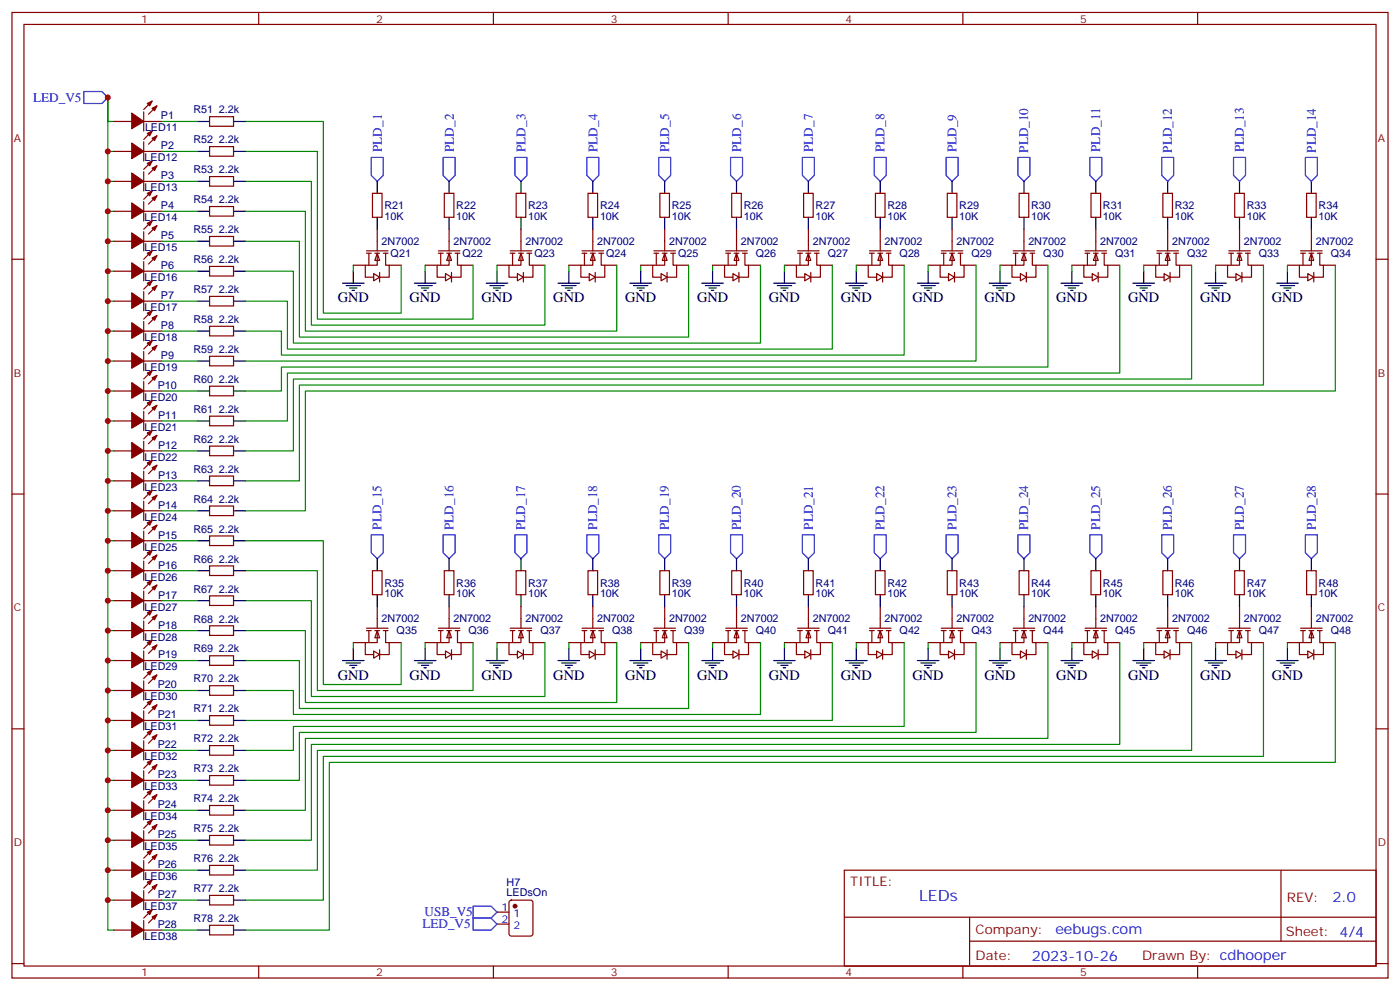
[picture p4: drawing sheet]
<svg xmlns="http://www.w3.org/2000/svg" width="412mm" height="292mm" viewBox="0 0 412 292" stroke-linecap="round" stroke-linejoin="round" font-family="sans-serif">
<g fill="none" stroke="#870000" stroke-width=".35">
<path d="M3.5 3.7h405.4v284.3h-405.4zM7.1 7.2h398.2v277.3h-398.2zM76.2 3.7v3.5M145.3 3.7v3.5M214.5 3.7v3.5M283.6 3.7v3.5M352.8 3.7v3.5M3.5 76.3h3.6M405.3 76.3h3.6M3.5 145.5h3.6M405.3 145.5h3.6M3.5 214.6h3.6"/>
<path d="M405.3 214.6h3.6M248.7 256.3h156.6v28.2h-156.6zM377.3 256.3v20.9M248.7 270.1h156.5M285.6 277.2h119.6M285.6 270.1v14.1M3.5 283.8h3.6M76.2 284.5v3.5M145.3 284.5v3.5M214.5 284.5v3.5M283.6 284.5v3.5M352.8 284.5v3.5"/>
<path d="M405.3 283.8h3.6"/>
</g>
<g fill="none" stroke="#00f" stroke-width=".35">
<path d="M24.7 27h5.3l1.7 1.7-1.7 1.8h-5.3zM109.4 46.4h3.5v5.2l-1.8 1.8-1.7-1.8zM130.5 46.4h3.6v5.2l-1.8 1.8-1.8-1.8zM151.7 46.4h3.5v5.2l-1.7 1.8-1.8-1.8zM172.9 46.4h3.5v5.2l-1.8 1.8-1.7-1.8zM194 46.4h3.6v5.2l-1.8 1.8-1.8-1.8zM215.2 46.4h3.5v5.2l-1.7 1.8-1.8-1.8zM236.4 46.4h3.5v5.2l-1.8 1.8-1.7-1.8zM257.5 46.4h3.6v5.2l-1.8 1.8-1.8-1.8zM278.7 46.4h3.5v5.2l-1.7 1.8-1.8-1.8zM299.9 46.4h3.5v5.2l-1.8 1.8-1.7-1.8zM321 46.4h3.6v5.2l-1.8 1.8-1.8-1.8z"/>
<path d="M109.4 157.5h3.5v5.3l-1.8 1.7-1.7-1.7zM130.5 157.5h3.6v5.3l-1.8 1.7-1.8-1.7zM151.7 157.5h3.5v5.3l-1.7 1.7-1.8-1.7zM172.9 157.5h3.5v5.3l-1.8 1.7-1.7-1.7zM194 157.5h3.6v5.3l-1.8 1.7-1.8-1.7zM215.2 157.5h3.5v5.3l-1.7 1.7-1.8-1.7zM236.4 157.5h3.5v5.3l-1.8 1.7-1.7-1.7zM257.5 157.5h3.6v5.3l-1.8 1.7-1.8-1.7zM278.7 157.5h3.5v5.3l-1.7 1.7-1.8-1.7zM299.9 157.5h3.5v5.3l-1.8 1.7-1.7-1.7zM321 157.5h3.6v5.3l-1.8 1.7-1.8-1.7zM342.2 157.5h3.5v5.3l-1.7 1.7-1.8-1.7z"/>
<path d="M363.4 157.5h3.5v5.3l-1.8 1.7-1.7-1.7zM384.5 157.5h3.6v5.3l-1.8 1.7-1.8-1.7z"/>
</g>
<path d="M104.1 189.2v1.8" fill="none" stroke="#008700" stroke-width=".35"/>
<path d="M100.9 194.5h6.3M102 195.2h4.2M103 195.9h2.1M103.7 196.6h.7M104.1 191v3.5" fill="none" stroke="#000" stroke-width=".35"/>
<g fill="#fff" stroke="#870000" stroke-width=".35">
<path d="M111.1 185.7l.7 2.1h-1.4z"/>
<path d="M110.1 191.7l1.7 1.1-1.7 1z"/>
</g>
<path d="M109.7 168.1h2.8v7h-2.8zM111.1 178.6v6.4M104.1 189.2h3.5M107.9 185h6.4M107.9 185.7h1.5M108.7 185.7v3.5M110.4 185.7h1.4M111.1 185.7v3.5h-3.5v3.6h2.5M111.8 191.3v2.9M112.9 185.7h1.4M113.6 185.7v3.5h1.1v3.6h-2.9M114.7 189.2h3.5" fill="none" stroke="#870000" stroke-width=".35"/>
<path d="M111.1 164.5v3.6M111.1 175.1v3.5M122.1 194.5h6.3M123.1 195.2h4.3M124.2 195.9h2.1M124.9 196.6h.7M125.2 191v3.5" fill="none" stroke="#000" stroke-width=".35"/>
<path d="M125.2 189.2v1.8" fill="none" stroke="#008700" stroke-width=".35"/>
<g fill="#fff" stroke="#870000" stroke-width=".35">
<path d="M132.3 185.7l.7 2.1h-1.4z"/>
<path d="M131.2 191.7l1.8 1.1-1.8 1z"/>
</g>
<path d="M130.9 168.1h2.8v7h-2.8zM132.3 178.6v6.4M125.2 189.2h3.6M129.1 185h6.4M129.1 185.7h1.4M129.8 185.7v3.5M131.6 185.7h1.4M132.3 185.7v3.5h-3.5v3.6h2.4M133 191.3v2.9M134.1 185.7h1.4M134.8 185.7v3.5h1v3.6h-2.8M135.8 189.2h3.5" fill="none" stroke="#870000" stroke-width=".35"/>
<path d="M132.3 164.5v3.6M132.3 175.1v3.5M143.2 194.5h6.4M144.3 195.2h4.2M145.3 195.9h2.2M146 196.6h.8M146.4 191v3.5" fill="none" stroke="#000" stroke-width=".35"/>
<path d="M146.4 189.2v1.8" fill="none" stroke="#008700" stroke-width=".35"/>
<g fill="#fff" stroke="#870000" stroke-width=".35">
<path d="M153.5 185.7l.7 2.1h-1.4z"/>
<path d="M152.4 191.7l1.8 1.1-1.8 1z"/>
</g>
<path d="M152 168.1h2.9v7h-2.9zM153.5 178.6v6.4M146.4 189.2h3.5M150.3 185h6.3M150.3 185.7h1.4M151 185.7v3.5M152.8 185.7h1.4M153.5 185.7v3.5h-3.6v3.6h2.5M154.2 191.3v2.9M155.2 185.7h1.4M155.9 185.7v3.5h1.1v3.6h-2.8M157 189.2h3.5" fill="none" stroke="#870000" stroke-width=".35"/>
<path d="M153.5 164.5v3.6M153.5 175.1v3.5M164.4 194.5h6.3M165.5 195.2h4.2M166.5 195.9h2.1M167.2 196.6h.7M167.6 191v3.5" fill="none" stroke="#000" stroke-width=".35"/>
<path d="M167.6 189.2v1.8" fill="none" stroke="#008700" stroke-width=".35"/>
<g fill="#fff" stroke="#870000" stroke-width=".35">
<path d="M174.6 185.7l.7 2.1h-1.4z"/>
<path d="M173.6 191.7l1.7 1.1-1.7 1z"/>
</g>
<path d="M173.2 168.1h2.8v7h-2.8zM174.6 178.6v6.4M167.6 189.2h3.5M171.4 185h6.4M171.4 185.7h1.5M172.2 185.7v3.5M173.9 185.7h1.4M174.6 185.7v3.5h-3.5v3.6h2.5M175.3 191.3v2.9M176.4 185.7h1.4M177.1 185.7v3.5h1.1v3.6h-2.9M178.2 189.2h3.5" fill="none" stroke="#870000" stroke-width=".35"/>
<path d="M174.6 164.5v3.6M174.6 175.1v3.5M185.6 194.5h6.3M186.6 195.2h4.3M187.7 195.9h2.1M188.4 196.6h.7M188.7 191v3.5" fill="none" stroke="#000" stroke-width=".35"/>
<path d="M188.7 189.2v1.8" fill="none" stroke="#008700" stroke-width=".35"/>
<g fill="#fff" stroke="#870000" stroke-width=".35">
<path d="M195.8 185.7l.7 2.1h-1.4z"/>
<path d="M194.7 191.7l1.8 1.1-1.8 1z"/>
</g>
<path d="M194.4 168.1h2.8v7h-2.8zM195.8 178.6v6.4M188.7 189.2h3.6M192.6 185h6.4M192.6 185.7h1.4M193.3 185.7v3.5M195.1 185.7h1.4M195.8 185.7v3.5h-3.5v3.6h2.4M196.5 191.3v2.9M197.6 185.7h1.4M198.3 185.7v3.5h1v3.6h-2.8M199.3 189.2h3.5" fill="none" stroke="#870000" stroke-width=".35"/>
<path d="M195.8 164.5v3.6M195.8 175.1v3.5M206.7 194.5h6.4M207.8 195.2h4.2M208.8 195.9h2.2M209.5 196.6h.8M209.9 191v3.5" fill="none" stroke="#000" stroke-width=".35"/>
<path d="M209.9 189.2v1.8" fill="none" stroke="#008700" stroke-width=".35"/>
<g fill="#fff" stroke="#870000" stroke-width=".35">
<path d="M217 185.7l.7 2.1h-1.4z"/>
<path d="M215.9 191.7l1.8 1.1-1.8 1z"/>
</g>
<path d="M215.5 168.1h2.9v7h-2.9zM217 178.6v6.4M209.9 189.2h3.5M213.8 185h6.3M213.8 185.7h1.4M214.5 185.7v3.5M216.3 185.7h1.4M217 185.7v3.5h-3.6v3.6h2.5M217.7 191.3v2.9M218.7 185.7h1.4M219.4 185.7v3.5h1.1v3.6h-2.8M220.5 189.2h3.5" fill="none" stroke="#870000" stroke-width=".35"/>
<path d="M217 164.5v3.6M217 175.1v3.5M227.9 194.5h6.3M229 195.2h4.2M230 195.9h2.1M230.7 196.6h.7M231.1 191v3.5" fill="none" stroke="#000" stroke-width=".35"/>
<path d="M231.1 189.2v1.8" fill="none" stroke="#008700" stroke-width=".35"/>
<g fill="#fff" stroke="#870000" stroke-width=".35">
<path d="M238.1 185.7l.7 2.1h-1.4z"/>
<path d="M237.1 191.7l1.7 1.1-1.7 1z"/>
</g>
<path d="M236.7 168.1h2.8v7h-2.8zM238.1 178.6v6.4M231.1 189.2h3.5M234.9 185h6.4M234.9 185.7h1.5M235.7 185.7v3.5M237.4 185.7h1.4M238.1 185.7v3.5h-3.5v3.6h2.5M238.8 191.3v2.9M239.9 185.7h1.4M240.6 185.7v3.5h1.1v3.6h-2.9M241.7 189.2h3.5" fill="none" stroke="#870000" stroke-width=".35"/>
<path d="M238.1 164.5v3.6M238.1 175.1v3.5M249.1 194.5h6.3M250.1 195.2h4.3M251.2 195.9h2.1M251.9 196.6h.7M252.2 191v3.5" fill="none" stroke="#000" stroke-width=".35"/>
<path d="M252.2 189.2v1.8" fill="none" stroke="#008700" stroke-width=".35"/>
<g fill="#fff" stroke="#870000" stroke-width=".35">
<path d="M259.3 185.7l.7 2.1h-1.4z"/>
<path d="M258.2 191.7l1.8 1.1-1.8 1z"/>
</g>
<path d="M257.9 168.1h2.8v7h-2.8zM259.3 178.6v6.4M252.2 189.2h3.6M256.1 185h6.4M256.1 185.7h1.4M256.8 185.7v3.5M258.6 185.7h1.4M259.3 185.7v3.5h-3.5v3.6h2.4M260 191.3v2.9M261.1 185.7h1.4M261.8 185.7v3.5h1v3.6h-2.8M262.8 189.2h3.5" fill="none" stroke="#870000" stroke-width=".35"/>
<path d="M259.3 164.5v3.6M259.3 175.1v3.5M270.2 194.5h6.4M271.3 195.2h4.2M272.3 195.9h2.2M273 196.6h.8M273.4 191v3.5" fill="none" stroke="#000" stroke-width=".35"/>
<path d="M273.4 189.2v1.8" fill="none" stroke="#008700" stroke-width=".35"/>
<g fill="#fff" stroke="#870000" stroke-width=".35">
<path d="M280.5 185.7l.7 2.1h-1.4z"/>
<path d="M279.4 191.7l1.8 1.1-1.8 1z"/>
</g>
<path d="M279 168.1h2.9v7h-2.9zM280.5 178.6v6.4M273.4 189.2h3.5M277.3 185h6.3M277.3 185.7h1.4M278 185.7v3.5M279.8 185.7h1.4M280.5 185.7v3.5h-3.6v3.6h2.5M281.2 191.3v2.9M282.2 185.7h1.4M282.9 185.7v3.5h1.1v3.6h-2.8M284 189.2h3.5" fill="none" stroke="#870000" stroke-width=".35"/>
<path d="M280.5 164.5v3.6M280.5 175.1v3.5M291.4 194.5h6.3M292.5 195.2h4.2M293.5 195.9h2.1M294.2 196.6h.7M294.6 191v3.5" fill="none" stroke="#000" stroke-width=".35"/>
<path d="M294.6 189.2v1.8" fill="none" stroke="#008700" stroke-width=".35"/>
<g fill="#fff" stroke="#870000" stroke-width=".35">
<path d="M301.6 185.7l.7 2.1h-1.4z"/>
<path d="M300.6 191.7l1.7 1.1-1.7 1z"/>
</g>
<path d="M300.2 168.1h2.8v7h-2.8zM301.6 178.6v6.4M294.6 189.2h3.5M298.4 185h6.4M298.4 185.7h1.5M299.2 185.7v3.5M300.9 185.7h1.4M301.6 185.7v3.5h-3.5v3.6h2.5M302.3 191.3v2.9M303.4 185.7h1.4M304.1 185.7v3.5h1.1v3.6h-2.9M305.2 189.2h3.5" fill="none" stroke="#870000" stroke-width=".35"/>
<path d="M301.6 164.5v3.6M301.6 175.1v3.5M312.6 194.5h6.3M313.6 195.2h4.3M314.7 195.9h2.1M315.4 196.6h.7M315.7 191v3.5" fill="none" stroke="#000" stroke-width=".35"/>
<path d="M315.7 189.2v1.8" fill="none" stroke="#008700" stroke-width=".35"/>
<g fill="#fff" stroke="#870000" stroke-width=".35">
<path d="M322.8 185.7l.7 2.1h-1.4z"/>
<path d="M321.7 191.7l1.8 1.1-1.8 1z"/>
</g>
<path d="M321.4 168.1h2.8v7h-2.8zM322.8 178.6v6.4M315.7 189.2h3.6M319.6 185h6.4M319.6 185.7h1.4M320.3 185.7v3.5M322.1 185.7h1.4M322.8 185.7v3.5h-3.5v3.6h2.4M323.5 191.3v2.9M324.6 185.7h1.4M325.3 185.7v3.5h1v3.6h-2.8M326.3 189.2h3.5" fill="none" stroke="#870000" stroke-width=".35"/>
<path d="M322.8 164.5v3.6M322.8 175.1v3.5M333.7 194.5h6.4M334.8 195.2h4.2M335.8 195.9h2.2M336.5 196.6h.8M336.9 191v3.5" fill="none" stroke="#000" stroke-width=".35"/>
<path d="M336.9 189.2v1.8" fill="none" stroke="#008700" stroke-width=".35"/>
<g fill="#fff" stroke="#870000" stroke-width=".35">
<path d="M344 185.7l.7 2.1h-1.4z"/>
<path d="M342.9 191.7l1.8 1.1-1.8 1z"/>
</g>
<path d="M342.5 168.1h2.9v7h-2.9zM344 178.6v6.4M336.9 189.2h3.5M340.8 185h6.3M340.8 185.7h1.4M341.5 185.7v3.5M343.3 185.7h1.4M344 185.7v3.5h-3.6v3.6h2.5M344.7 191.3v2.9M345.7 185.7h1.4M346.4 185.7v3.5h1.1v3.6h-2.8M347.5 189.2h3.5" fill="none" stroke="#870000" stroke-width=".35"/>
<path d="M344 164.5v3.6M344 175.1v3.5M354.9 194.5h6.3M356 195.2h4.2M357 195.9h2.1M357.7 196.6h.7M358.1 191v3.5" fill="none" stroke="#000" stroke-width=".35"/>
<path d="M358.1 189.2v1.8" fill="none" stroke="#008700" stroke-width=".35"/>
<g fill="#fff" stroke="#870000" stroke-width=".35">
<path d="M365.1 185.7l.7 2.1h-1.4z"/>
<path d="M364.1 191.7l1.7 1.1-1.7 1z"/>
</g>
<path d="M363.7 168.1h2.8v7h-2.8zM365.1 178.6v6.4M358.1 189.2h3.5M361.9 185h6.4M361.9 185.7h1.5M362.7 185.7v3.5M364.4 185.7h1.4M365.1 185.7v3.5h-3.5v3.6h2.5M365.8 191.3v2.9M366.9 185.7h1.4M367.6 185.7v3.5h1.1v3.6h-2.9M368.7 189.2h3.5" fill="none" stroke="#870000" stroke-width=".35"/>
<path d="M365.1 164.5v3.6M365.1 175.1v3.5M376.1 194.5h6.3M377.1 195.2h4.3M378.2 195.9h2.1M378.9 196.6h.7M379.2 191v3.5" fill="none" stroke="#000" stroke-width=".35"/>
<path d="M379.2 189.2v1.8" fill="none" stroke="#008700" stroke-width=".35"/>
<g fill="#fff" stroke="#870000" stroke-width=".35">
<path d="M386.3 185.7l.7 2.1h-1.4z"/>
<path d="M385.2 191.7l1.8 1.1-1.8 1z"/>
</g>
<g fill="none" stroke="#870000" stroke-width=".35">
<path d="M384.9 56.9h2.8v7.1h-2.8zM384.9 168.1h2.8v7h-2.8zM386.3 178.6v6.4M379.2 189.2h3.6M383.1 185h6.4M383.1 185.7h1.4M383.8 185.7v3.5M385.6 185.7h1.4M386.3 185.7v3.5h-3.5v3.6h2.4M387 191.3v2.9M388.1 185.7h1.4M388.8 185.7v3.5h1v3.6h-2.8"/>
<path d="M389.8 189.2h3.5"/>
</g>
<path d="M386.3 53.4v3.5M386.3 64v3.5M386.3 164.5v3.6M386.3 175.1v3.5" fill="none" stroke="#000" stroke-width=".35"/>
<g fill="#fff" stroke="#870000" stroke-width=".35">
<path d="M386.3 74.6l.7 2.1h-1.4z"/>
<path d="M385.2 80.6l1.8 1-1.8 1.1z"/>
</g>
<path d="M363.7 56.9h2.8v7.1h-2.8zM379.2 78.1h3.6M383.1 73.9h6.4M383.1 74.6h1.4M383.8 74.6v3.5M385.6 74.6h1.4M386.3 74.6v3.5h-3.5v3.5h2.4M386.3 67.5v6.4M388.1 74.6h1.4M388.8 74.6v3.5h1v3.5h-2.8M389.8 78.1h3.5M387 80.2v2.8" fill="none" stroke="#870000" stroke-width=".35"/>
<path d="M365.1 53.4v3.5M365.1 64v3.5M379.2 79.9v3.5M376.1 83.4h6.3M377.1 84.1h4.3M378.2 84.8h2.1M378.9 85.5h.7" fill="none" stroke="#000" stroke-width=".35"/>
<path d="M379.2 78.1v1.8" fill="none" stroke="#008700" stroke-width=".35"/>
<g fill="#fff" stroke="#870000" stroke-width=".35">
<path d="M365.1 74.6l.7 2.1h-1.4z"/>
<path d="M364.1 80.6l1.7 1-1.7 1.1z"/>
</g>
<path d="M342.5 56.9h2.9v7.1h-2.9zM358.1 78.1h3.5M361.9 73.9h6.4M361.9 74.6h1.5M362.7 74.6v3.5M364.4 74.6h1.4M365.1 74.6v3.5h-3.5v3.5h2.5M365.1 67.5v6.4M366.9 74.6h1.4M367.6 74.6v3.5h1.1v3.5h-2.9M368.7 78.1h3.5M365.8 80.2v2.8" fill="none" stroke="#870000" stroke-width=".35"/>
<path d="M344 53.4v3.5M344 64v3.5M358.1 79.9v3.5M354.9 83.4h6.3M356 84.1h4.2M357 84.8h2.1M357.7 85.5h.7" fill="none" stroke="#000" stroke-width=".35"/>
<path d="M358.1 78.1v1.8" fill="none" stroke="#008700" stroke-width=".35"/>
<g fill="#fff" stroke="#870000" stroke-width=".35">
<path d="M344 74.6l.7 2.1h-1.4z"/>
<path d="M342.9 80.6l1.8 1-1.8 1.1z"/>
</g>
<path d="M321.4 56.9h2.8v7.1h-2.8zM336.9 78.1h3.5M340.8 73.9h6.3M340.8 74.6h1.4M341.5 74.6v3.5M343.3 74.6h1.4M344 74.6v3.5h-3.6v3.5h2.5M344 67.5v6.4M345.7 74.6h1.4M346.4 74.6v3.5h1.1v3.5h-2.8M347.5 78.1h3.5M344.7 80.2v2.8" fill="none" stroke="#870000" stroke-width=".35"/>
<path d="M322.8 53.4v3.5M322.8 64v3.5M336.9 79.9v3.5M333.7 83.4h6.4M334.8 84.1h4.2M335.8 84.8h2.2M336.5 85.5h.8" fill="none" stroke="#000" stroke-width=".35"/>
<path d="M336.9 78.1v1.8" fill="none" stroke="#008700" stroke-width=".35"/>
<g fill="#fff" stroke="#870000" stroke-width=".35">
<path d="M322.8 74.6l.7 2.1h-1.4z"/>
<path d="M321.7 80.6l1.8 1-1.8 1.1z"/>
</g>
<path d="M300.2 56.9h2.8v7.1h-2.8zM315.7 78.1h3.6M319.6 73.9h6.4M319.6 74.6h1.4M320.3 74.6v3.5M322.1 74.6h1.4M322.8 74.6v3.5h-3.5v3.5h2.4M322.8 67.5v6.4M324.6 74.6h1.4M325.3 74.6v3.5h1v3.5h-2.8M326.3 78.1h3.5M323.5 80.2v2.8" fill="none" stroke="#870000" stroke-width=".35"/>
<path d="M301.6 53.4v3.5M301.6 64v3.5M315.7 79.9v3.5M312.6 83.4h6.3M313.6 84.1h4.3M314.7 84.8h2.1M315.4 85.5h.7" fill="none" stroke="#000" stroke-width=".35"/>
<path d="M315.7 78.1v1.8" fill="none" stroke="#008700" stroke-width=".35"/>
<g fill="#fff" stroke="#870000" stroke-width=".35">
<path d="M301.6 74.6l.7 2.1h-1.4z"/>
<path d="M300.6 80.6l1.7 1-1.7 1.1z"/>
</g>
<path d="M279 56.9h2.9v7.1h-2.9zM294.6 78.1h3.5M298.4 73.9h6.4M298.4 74.6h1.5M299.2 74.6v3.5M300.9 74.6h1.4M301.6 74.6v3.5h-3.5v3.5h2.5M301.6 67.5v6.4M303.4 74.6h1.4M304.1 74.6v3.5h1.1v3.5h-2.9M305.2 78.1h3.5M302.3 80.2v2.8" fill="none" stroke="#870000" stroke-width=".35"/>
<path d="M280.5 53.4v3.5M280.5 64v3.5M294.6 79.9v3.5M291.4 83.4h6.3M292.5 84.1h4.2M293.5 84.8h2.1M294.2 85.5h.7" fill="none" stroke="#000" stroke-width=".35"/>
<path d="M294.6 78.1v1.8" fill="none" stroke="#008700" stroke-width=".35"/>
<g fill="#fff" stroke="#870000" stroke-width=".35">
<path d="M280.5 74.6l.7 2.1h-1.4z"/>
<path d="M279.4 80.6l1.8 1-1.8 1.1z"/>
</g>
<path d="M257.9 56.9h2.8v7.1h-2.8zM273.4 78.1h3.5M277.3 73.9h6.3M277.3 74.6h1.4M278 74.6v3.5M279.8 74.6h1.4M280.5 74.6v3.5h-3.6v3.5h2.5M280.5 67.5v6.4M282.2 74.6h1.4M282.9 74.6v3.5h1.1v3.5h-2.8M284 78.1h3.5M281.2 80.2v2.8" fill="none" stroke="#870000" stroke-width=".35"/>
<path d="M259.3 53.4v3.5M259.3 64v3.5M273.4 79.9v3.5M270.2 83.4h6.4M271.3 84.1h4.2M272.3 84.8h2.2M273 85.5h.8" fill="none" stroke="#000" stroke-width=".35"/>
<path d="M273.4 78.1v1.8" fill="none" stroke="#008700" stroke-width=".35"/>
<g fill="#fff" stroke="#870000" stroke-width=".35">
<path d="M259.3 74.6l.7 2.1h-1.4z"/>
<path d="M258.2 80.6l1.8 1-1.8 1.1z"/>
</g>
<path d="M236.7 56.9h2.8v7.1h-2.8zM252.2 78.1h3.6M256.1 73.9h6.4M256.1 74.6h1.4M256.8 74.6v3.5M258.6 74.6h1.4M259.3 74.6v3.5h-3.5v3.5h2.4M259.3 67.5v6.4M261.1 74.6h1.4M261.8 74.6v3.5h1v3.5h-2.8M262.8 78.1h3.5M260 80.2v2.8" fill="none" stroke="#870000" stroke-width=".35"/>
<path d="M238.1 53.4v3.5M238.1 64v3.5M252.2 79.9v3.5M249.1 83.4h6.3M250.1 84.1h4.3M251.2 84.8h2.1M251.9 85.5h.7" fill="none" stroke="#000" stroke-width=".35"/>
<path d="M252.2 78.1v1.8" fill="none" stroke="#008700" stroke-width=".35"/>
<g fill="#fff" stroke="#870000" stroke-width=".35">
<path d="M238.1 74.6l.7 2.1h-1.4z"/>
<path d="M237.1 80.6l1.7 1-1.7 1.1z"/>
</g>
<path d="M231.1 78.1h3.5M234.9 73.9h6.4M234.9 74.6h1.5M235.7 74.6v3.5M237.4 74.6h1.4M238.1 74.6v3.5h-3.5v3.5h2.5M238.1 67.5v6.4M239.9 74.6h1.4M240.6 74.6v3.5h1.1v3.5h-2.9M241.7 78.1h3.5M238.8 80.2v2.8" fill="none" stroke="#870000" stroke-width=".35"/>
<g fill="none" stroke="#000" stroke-width=".35">
<path d="M104.1 79.9v3.5M125.2 79.9v3.5M146.4 79.9v3.5M167.6 79.9v3.5M188.7 79.9v3.5M209.9 79.9v3.5M231.1 79.9v3.5M100.9 83.4h6.3M102 84.1h4.2M103 84.8h2.1M103.7 85.5h.7M122.1 83.4h6.3"/>
<path d="M123.1 84.1h4.3M124.2 84.8h2.1M124.9 85.5h.7M143.2 83.4h6.4M144.3 84.1h4.2M145.3 84.8h2.2M146 85.5h.8M164.4 83.4h6.3M165.5 84.1h4.2M166.5 84.8h2.1M167.2 85.5h.7M185.6 83.4h6.3"/>
<path d="M186.6 84.1h4.3M187.7 84.8h2.1M188.4 85.5h.7M206.7 83.4h6.4M207.8 84.1h4.2M208.8 84.8h2.2M209.5 85.5h.8M227.9 83.4h6.3M229 84.1h4.2M230 84.8h2.1M230.7 85.5h.7"/>
</g>
<path d="M104.1 78.1v1.8M125.2 78.1v1.8M146.4 78.1v1.8M167.6 78.1v1.8M188.7 78.1v1.8M209.9 78.1v1.8M231.1 78.1v1.8" fill="none" stroke="#008700" stroke-width=".35"/>
<g fill="#fff" stroke="#870000" stroke-width=".35">
<path d="M217 74.6l.7 2.1h-1.4z"/>
<path d="M215.9 80.6l1.8 1-1.8 1.1z"/>
</g>
<path d="M209.9 78.1h3.5M213.8 73.9h6.3M213.8 74.6h1.4M214.5 74.6v3.5M216.3 74.6h1.4M217 74.6v3.5h-3.6v3.5h2.5M217 67.5v6.4M218.7 74.6h1.4M219.4 74.6v3.5h1.1v3.5h-2.8M220.5 78.1h3.5M217.7 80.2v2.8" fill="none" stroke="#870000" stroke-width=".35"/>
<g fill="#fff" stroke="#870000" stroke-width=".35">
<path d="M195.8 74.6l.7 2.1h-1.4z"/>
<path d="M194.7 80.6l1.8 1-1.8 1.1z"/>
</g>
<path d="M188.7 78.1h3.6M192.6 73.9h6.4M192.6 74.6h1.4M193.3 74.6v3.5M195.1 74.6h1.4M195.8 74.6v3.5h-3.5v3.5h2.4M195.8 67.5v6.4M197.6 74.6h1.4M198.3 74.6v3.5h1v3.5h-2.8M199.3 78.1h3.5M196.5 80.2v2.8" fill="none" stroke="#870000" stroke-width=".35"/>
<g fill="#fff" stroke="#870000" stroke-width=".35">
<path d="M174.6 74.6l.7 2.1h-1.4z"/>
<path d="M173.6 80.6l1.7 1-1.7 1.1z"/>
</g>
<path d="M167.6 78.1h3.5M171.4 73.9h6.4M171.4 74.6h1.5M172.2 74.6v3.5M173.9 74.6h1.4M174.6 74.6v3.5h-3.5v3.5h2.5M174.6 67.5v6.4M176.4 74.6h1.4M177.1 74.6v3.5h1.1v3.5h-2.9M178.2 78.1h3.5M175.3 80.2v2.8" fill="none" stroke="#870000" stroke-width=".35"/>
<g fill="#fff" stroke="#870000" stroke-width=".35">
<path d="M153.5 74.6l.7 2.1h-1.4z"/>
<path d="M152.4 80.6l1.8 1-1.8 1.1z"/>
</g>
<path d="M146.4 78.1h3.5M150.3 73.9h6.3M150.3 74.6h1.4M151 74.6v3.5M152.8 74.6h1.4M153.5 74.6v3.5h-3.6v3.5h2.5M153.5 67.5v6.4M155.2 74.6h1.4M155.9 74.6v3.5h1.1v3.5h-2.8M157 78.1h3.5M154.2 80.2v2.8" fill="none" stroke="#870000" stroke-width=".35"/>
<g fill="#fff" stroke="#870000" stroke-width=".35">
<path d="M132.3 74.6l.7 2.1h-1.4z"/>
<path d="M131.2 80.6l1.8 1-1.8 1.1z"/>
</g>
<path d="M125.2 78.1h3.6M129.1 73.9h6.4M129.1 74.6h1.4M129.8 74.6v3.5M131.6 74.6h1.4M132.3 74.6v3.5h-3.5v3.5h2.4M132.3 67.5v6.4M134.1 74.6h1.4M134.8 74.6v3.5h1v3.5h-2.8M135.8 78.1h3.5M133 80.2v2.8" fill="none" stroke="#870000" stroke-width=".35"/>
<g fill="#fff" stroke="#870000" stroke-width=".35">
<path d="M111.1 74.6l.7 2.1h-1.4z"/>
<path d="M110.1 80.6l1.7 1-1.7 1.1z"/>
</g>
<g fill="none" stroke="#870000" stroke-width=".35">
<path d="M33.5 35.8h5.3M42.3 35.8h5.3M42.3 32.9v5.7M44.8 29.8l-2.5 2.4M44.8 38.6l-2.5 2.5M46.2 31.2l-2.5 2.5M61.7 34.4h7.1v2.8h-7.1zM33.5 44.6h5.3M33.5 53.4h5.3M42.3 41.8v5.6M42.3 50.6v5.6M42.3 59.4v5.7"/>
<path d="M42.3 44.6h5.3M42.3 53.4h5.3M44.8 47.4l-2.5 2.5M44.8 56.2l-2.5 2.5M46.2 40l-2.5 2.5M46.2 48.8l-2.5 2.5M46.2 57.6l-2.5 2.5M61.7 43.2h7.1v2.8h-7.1zM61.7 52h7.1v2.8h-7.1zM109.7 56.9h2.8v7.1h-2.8zM130.9 56.9h2.8v7.1h-2.8zM152 56.9h2.9v7.1h-2.9z"/>
<path d="M173.2 56.9h2.8v7.1h-2.8zM194.4 56.9h2.8v7.1h-2.8zM215.5 56.9h2.9v7.1h-2.9zM33.5 62.2h5.3M33.5 71h5.3M33.5 79.9h5.3M42.3 68.2v5.7M42.3 77v5.7M42.3 62.2h5.3M42.3 71h5.3M42.3 79.9h5.3M44.8 65.1l-2.5 2.4"/>
<path d="M44.8 73.9l-2.5 2.4M46.2 66.5l-2.5 2.4M46.2 75.3l-2.5 2.5M61.7 60.8h7.1v2.8h-7.1zM61.7 69.6h7.1v2.9h-7.1zM61.7 78.5h7.1v2.8h-7.1zM104.1 78.1h3.5M107.9 73.9h6.4M107.9 74.6h1.5M108.7 74.6v3.5M110.4 74.6h1.4M111.1 74.6v3.5h-3.5v3.5h2.5"/>
<path d="M111.1 67.5v6.4M112.9 74.6h1.4M113.6 74.6v3.5h1.1v3.5h-2.9M114.7 78.1h3.5M33.5 88.7h5.3M33.5 97.5h5.3M42.3 85.9v5.6M42.3 94.7v5.6M42.3 88.7h5.3M42.3 97.5h5.3M44.8 82.7l-2.5 2.5M44.8 91.5l-2.5 2.5"/>
<path d="M46.2 84.1l-2.5 2.5M46.2 92.9l-2.5 2.5M61.7 87.3h7.1v2.8h-7.1zM61.7 96.1h7.1v2.8h-7.1zM111.8 80.2v2.8M33.5 106.3h5.3M33.5 115.1h5.3M42.3 103.5v5.6M42.3 112.3v5.7M42.3 106.3h5.3M42.3 115.1h5.3M44.8 100.3l-2.5 2.5"/>
<path d="M44.8 109.1l-2.5 2.5M44.8 118l-2.5 2.4M46.2 101.7l-2.5 2.5M46.2 110.6l-2.5 2.4M46.2 119.4l-2.5 2.4M61.7 104.9h7.1v2.8h-7.1zM61.7 113.7h7.1v2.9h-7.1zM33.5 124h5.3M33.5 132.8h5.3M42.3 121.1v5.7M42.3 130v5.6M42.3 138.8v5.6"/>
<path d="M42.3 124h5.3M42.3 132.8h5.3M44.8 126.8l-2.5 2.5M44.8 135.6l-2.5 2.5M46.2 128.2l-2.5 2.5M46.2 137l-2.5 2.5M61.7 122.6h7.1v2.8h-7.1zM61.7 131.4h7.1v2.8h-7.1zM33.5 141.6h5.3M33.5 150.4h5.3M33.5 159.2h5.3M42.3 147.6v5.6"/>
<path d="M42.3 156.4v5.7M42.3 141.6h5.3M42.3 150.4h5.3M42.3 159.2h5.3M44.8 144.4l-2.5 2.5M44.8 153.2l-2.5 2.5M46.2 145.8l-2.5 2.5M46.2 154.7l-2.5 2.4M61.7 140.2h7.1v2.8h-7.1zM61.7 149h7.1v2.8h-7.1zM61.7 157.8h7.1v2.9h-7.1zM33.5 168.1h5.3"/>
<path d="M33.5 176.9h5.3M42.3 165.2v5.7M42.3 174.1v5.6M42.3 168.1h5.3M42.3 176.9h5.3M44.8 162.1l-2.5 2.4M44.8 170.9l-2.5 2.5M44.8 179.7l-2.5 2.5M46.2 163.5l-2.5 2.4M46.2 172.3l-2.5 2.5M61.7 166.7h7.1v2.8h-7.1zM61.7 175.5h7.1v2.8h-7.1z"/>
<path d="M33.5 185.7h5.3M33.5 194.5h5.3M42.3 182.9v5.6M42.3 191.7v5.6M42.3 185.7h5.3M42.3 194.5h5.3M44.8 188.5l-2.5 2.5M44.8 197.3l-2.5 2.5M46.2 181.1l-2.5 2.5M46.2 189.9l-2.5 2.5M46.2 198.8l-2.5 2.4M61.7 184.3h7.1v2.8h-7.1z"/>
<path d="M61.7 193.1h7.1v2.8h-7.1zM33.5 203.3h5.3M33.5 212.2h5.3M42.3 200.5v5.7M42.3 209.3v5.7M42.3 218.2v5.6M42.3 203.3h5.3M42.3 212.2h5.3M44.8 206.2l-2.5 2.4M44.8 215l-2.5 2.5M46.2 207.6l-2.5 2.4M46.2 216.4l-2.5 2.5"/>
<path d="M61.7 201.9h7.1v2.9h-7.1zM61.7 210.7h7.1v2.9h-7.1zM61.7 219.6h7.1v2.8h-7.1zM33.5 221h5.3M33.5 229.8h5.3M33.5 238.6h5.3M42.3 227v5.6M42.3 235.8v5.6M42.3 221h5.3M42.3 229.8h5.3M42.3 238.6h5.3M44.8 223.8l-2.5 2.5"/>
<path d="M44.8 232.6l-2.5 2.5M46.2 225.2l-2.5 2.5M46.2 234l-2.5 2.5M61.7 228.4h7.1v2.8h-7.1zM61.7 237.2h7.1v2.8h-7.1zM33.5 247.4h5.3M33.5 256.3h5.3M42.3 244.6v5.7M42.3 253.4v5.7M42.3 247.4h5.3M42.3 256.3h5.3M44.8 241.4l-2.5 2.5"/>
<path d="M44.8 250.3l-2.5 2.4M44.8 259.1l-2.5 2.4M46.2 242.9l-2.5 2.4M46.2 251.7l-2.5 2.4M61.7 246h7.1v2.8h-7.1zM61.7 254.8h7.1v2.9h-7.1zM33.5 265.1h5.3M33.5 273.9h5.3M42.3 262.3v5.6M42.3 271.1v5.6M42.3 265.1h5.3M42.3 273.9h5.3"/>
<path d="M44.8 267.9l-2.5 2.5M46.2 260.5l-2.5 2.5M46.2 269.3l-2.5 2.5M61.7 263.7h7.1v2.8h-7.1zM61.7 272.5h7.1v2.8h-7.1zM146.4 268.6h3.5M146.4 272.1h3.5M150.2 265.3l.4-.2h5.7l.6 .4 .1 9.5-.5 .6-5.9 .1-.6-.5-.1-9.4z"/>
</g>
<g fill="none" stroke="#000" stroke-width=".35">
<path d="M58.2 35.8h3.5M68.8 35.8h3.5M58.2 44.6h3.5M58.2 53.4h3.5M68.8 44.6h3.5M68.8 53.4h3.5M111.1 53.4v3.5M132.3 53.4v3.5M153.5 53.4v3.5M174.6 53.4v3.5M195.8 53.4v3.5M217 53.4v3.5"/>
<path d="M58.2 62.2h3.5M58.2 71h3.5M58.2 79.9h3.5M68.8 62.2h3.5M68.8 71h3.5M68.8 79.9h3.5M111.1 64v3.5M132.3 64v3.5M153.5 64v3.5M174.6 64v3.5M195.8 64v3.5M217 64v3.5"/>
<path d="M58.2 88.7h3.5M58.2 97.5h3.5M68.8 88.7h3.5M68.8 97.5h3.5M58.2 106.3h3.5M58.2 115.1h3.5M68.8 106.3h3.5M68.8 115.1h3.5M58.2 124h3.5M58.2 132.8h3.5M68.8 124h3.5M68.8 132.8h3.5"/>
<path d="M58.2 141.6h3.5M58.2 150.4h3.5M58.2 159.2h3.5M68.8 141.6h3.5M68.8 150.4h3.5M68.8 159.2h3.5M58.2 168.1h3.5M58.2 176.9h3.5M68.8 168.1h3.5M68.8 176.9h3.5M58.2 185.7h3.5M58.2 194.5h3.5"/>
<path d="M68.8 185.7h3.5M68.8 194.5h3.5M58.2 203.3h3.5M58.2 212.2h3.5M68.8 203.3h3.5M68.8 212.2h3.5M58.2 221h3.5M58.2 229.8h3.5M58.2 238.6h3.5M68.8 221h3.5M68.8 229.8h3.5M68.8 238.6h3.5"/>
<path d="M58.2 247.4h3.5M58.2 256.3h3.5M68.8 247.4h3.5M68.8 256.3h3.5M58.2 265.1h3.5M58.2 273.9h3.5M68.8 265.1h3.5M68.8 273.9h3.5"/>
</g>
<path d="M342.2 46.4h3.5v5.2l-1.7 1.8-1.8-1.8zM363.4 46.4h3.5v5.2l-1.8 1.8-1.7-1.8zM384.5 46.4h3.6v5.2l-1.8 1.8-1.8-1.8zM139.3 270.4h5.3l1.8 1.7-1.8 1.8h-5.3zM139.3 266.8h5.3l1.8 1.8-1.8 1.8h-5.3z" fill="none" stroke="#00f" stroke-width=".35"/>
<g fill="none" stroke="#008700" stroke-width=".35">
<path d="M33.5 35.8h-1.8v-7.1v245.2h1.8M47.6 35.8h10.6M72.3 35.8h22.9v56.4h23v-14.1M31.7 44.6h1.8M31.7 53.4h1.8M47.6 44.6h10.6M47.6 53.4h10.6M72.3 44.6h21.2v49.4h45.8v-15.9M72.3 53.4h19.4v42.3h68.8v-17.6M31.7 62.2h1.8M31.7 71h1.8M31.7 79.9h1.8"/>
<path d="M47.6 62.2h10.6M47.6 71h10.6M47.6 79.9h10.6M72.3 62.2h17.7v35.3h91.7v-19.4M72.3 71h15.9v28.3h114.6v-21.2M224 78.1v22.9h-137.6v-21.1h-14.1M245.2 78.1v24.7h-160.5v-14.1h-12.4M266.3 78.1v26.5h-183.4v-7.1h-10.6M287.5 78.1v28.2h-215.2M308.7 78.1v30h-225.8v7h-10.6M329.8 78.1v31.8h-245.1v14.1h-12.4M351 78.1v33.5h-264.6v21.2h-14.1"/>
<path d="M372.2 78.1v35.3h-284v28.2h-15.9M393.3 78.1v37h-303.3v35.3h-17.7M31.7 88.7h1.8M31.7 97.5h1.8M47.6 88.7h10.6M47.6 97.5h10.6M31.7 106.3h1.8M31.7 115.1h1.8M47.6 106.3h10.6M47.6 115.1h10.6M31.7 124h1.8M31.7 132.8h1.8"/>
<path d="M47.6 124h10.6M47.6 132.8h10.6M31.7 141.6h1.8M31.7 150.4h1.8M31.7 159.2h1.8M47.6 141.6h10.6M47.6 150.4h10.6M47.6 159.2h10.6M72.3 159.2h22.9v42.4h23v-12.4M31.7 168.1h1.8M31.7 176.9h1.8M47.6 168.1h10.6"/>
<path d="M47.6 176.9h10.6M72.3 168.1h21.2v35.2h45.8v-14.1M72.3 176.9h19.4v28.2h68.8v-15.9M31.7 185.7h1.8M31.7 194.5h1.8M47.6 185.7h10.6M47.6 194.5h10.6M72.3 185.7h17.7v21.2h91.7v-17.7M202.8 189.2v19.4h-114.6v-14.1h-15.9M224 189.2v21.2h-137.6v-7.1h-14.1M245.2 189.2v23h-172.9M266.3 189.2v24.7h-179.9v7.1h-14.1"/>
<path d="M287.5 189.2v26.5h-199.3v14.1h-15.9M308.7 189.2v28.3h-218.7v21.1h-17.7M329.8 189.2v30h-238.1v28.2h-19.4M351 189.2v31.8h-257.5v35.3h-21.2M372.2 189.2v33.5h-277v42.4h-22.9M393.3 189.2v35.3h-296.3v49.4h-24.7M31.7 203.3h1.8M31.7 212.2h1.8M47.6 203.3h10.6M47.6 212.2h10.6M31.7 221h1.8M31.7 229.8h1.8"/>
<path d="M31.7 238.6h1.8M47.6 221h10.6M47.6 229.8h10.6M47.6 238.6h10.6M31.7 247.4h1.8M31.7 256.3h1.8M47.6 247.4h10.6M47.6 256.3h10.6M31.7 265.1h1.8M47.6 265.1h10.6M47.6 273.9h10.6"/>
</g>
<g fill="#870000" stroke="#870000" stroke-width=".35">
<path d="M44.8 31.9l1.4-.7-.7 1.4z"/>
<path d="M43.4 30.5l1.4-.7-.7 1.4z"/>
<path d="M38.8 33.3l3.5 2.5-3.5 2.1z"/>
<path d="M44.8 40.7l1.4-.7-.7 1.4z"/>
<path d="M43.4 39.3l1.4-.7-.7 1.4z"/>
<path d="M38.8 42.1l3.5 2.5-3.5 2.1z"/>
<path d="M44.8 49.5l1.4-.7-.7 1.4z"/>
<path d="M43.4 48.1l1.4-.7-.7 1.4z"/>
<path d="M38.8 50.9l3.5 2.5-3.5 2.1z"/>
<path d="M44.8 58.3l1.4-.7-.7 1.5z"/>
<path d="M43.4 56.9l1.4-.7-.7 1.4z"/>
<path d="M38.8 59.8l3.5 2.4-3.5 2.1z"/>
<path d="M44.8 67.2l1.4-.7-.7 1.4z"/>
<path d="M43.4 65.8l1.4-.7-.7 1.4z"/>
<path d="M38.8 68.6l3.5 2.4-3.5 2.2z"/>
<path d="M44.8 76l1.4-.7-.7 1.4z"/>
<path d="M43.4 74.6l1.4-.7-.7 1.4z"/>
<path d="M38.8 77.4l3.5 2.5-3.5 2.1z"/>
<path d="M44.8 84.8l1.4-.7-.7 1.4z"/>
<path d="M43.4 83.4l1.4-.7-.7 1.4z"/>
<path d="M38.8 86.2l3.5 2.5-3.5 2.1z"/>
<path d="M44.8 93.6l1.4-.7-.7 1.4z"/>
<path d="M43.4 92.2l1.4-.7-.7 1.4z"/>
<path d="M38.8 95l3.5 2.5-3.5 2.1z"/>
<path d="M44.8 102.4l1.4-.7-.7 1.5z"/>
<path d="M43.4 101l1.4-.7-.7 1.4z"/>
<path d="M38.8 103.9l3.5 2.4-3.5 2.1z"/>
<path d="M44.8 111.3l1.4-.7-.7 1.4z"/>
<path d="M43.4 109.9l1.4-.8-.7 1.5z"/>
<path d="M38.8 112.7l3.5 2.4-3.5 2.2z"/>
<path d="M44.8 120.1l1.4-.7-.7 1.4z"/>
<path d="M43.4 118.7l1.4-.7-.7 1.4z"/>
<path d="M38.8 121.5l3.5 2.5-3.5 2.1z"/>
<path d="M44.8 128.9l1.4-.7-.7 1.4z"/>
<path d="M43.4 127.5l1.4-.7-.7 1.4z"/>
<path d="M38.8 130.3l3.5 2.5-3.5 2.1z"/>
<path d="M44.8 137.7l1.4-.7-.7 1.4z"/>
<path d="M43.4 136.3l1.4-.7-.7 1.4z"/>
<path d="M38.8 139.1l3.5 2.5-3.5 2.1z"/>
<path d="M44.8 146.5l1.4-.7-.7 1.4z"/>
<path d="M43.4 145.1l1.4-.7-.7 1.4z"/>
<path d="M38.8 148l3.5 2.4-3.5 2.1z"/>
<path d="M44.8 155.4l1.4-.7-.7 1.4z"/>
<path d="M43.4 154l1.4-.8-.7 1.5z"/>
<path d="M38.8 156.8l3.5 2.4-3.5 2.2z"/>
<path d="M44.8 164.2l1.4-.7-.7 1.4z"/>
<path d="M43.4 162.8l1.4-.7-.7 1.4z"/>
<path d="M38.8 165.6l3.5 2.5-3.5 2.1z"/>
<path d="M44.8 173l1.4-.7-.7 1.4z"/>
<path d="M43.4 171.6l1.4-.7-.7 1.4z"/>
<path d="M38.8 174.4l3.5 2.5-3.5 2.1z"/>
<path d="M44.8 181.8l1.4-.7-.7 1.4z"/>
<path d="M43.4 180.4l1.4-.7-.7 1.4z"/>
<path d="M38.8 183.2l3.5 2.5-3.5 2.1z"/>
<path d="M44.8 190.6l1.4-.7-.7 1.4z"/>
<path d="M43.4 189.2l1.4-.7-.7 1.4z"/>
<path d="M38.8 192.1l3.5 2.4-3.5 2.1z"/>
<path d="M44.8 199.5l1.4-.7-.7 1.4z"/>
<path d="M43.4 198l1.4-.7-.7 1.5z"/>
<path d="M38.8 200.9l3.5 2.4-3.5 2.2z"/>
<path d="M44.8 208.3l1.4-.7-.7 1.4z"/>
<path d="M43.4 206.9l1.4-.7-.7 1.4z"/>
<path d="M38.8 209.7l3.5 2.5-3.5 2.1z"/>
<path d="M44.8 217.1l1.4-.7-.7 1.4z"/>
<path d="M43.4 215.7l1.4-.7-.7 1.4z"/>
<path d="M38.8 218.5l3.5 2.5-3.5 2.1z"/>
<path d="M44.8 225.9l1.4-.7-.7 1.4z"/>
<path d="M43.4 224.5l1.4-.7-.7 1.4z"/>
<path d="M38.8 227.3l3.5 2.5-3.5 2.1z"/>
<path d="M44.8 234.7l1.4-.7-.7 1.4z"/>
<path d="M43.4 233.3l1.4-.7-.7 1.4z"/>
<path d="M38.8 236.1l3.5 2.5-3.5 2.1z"/>
<path d="M44.8 243.6l1.4-.7-.7 1.4z"/>
<path d="M43.4 242.1l1.4-.7-.7 1.5z"/>
<path d="M38.8 245l3.5 2.4-3.5 2.2z"/>
<path d="M44.8 252.4l1.4-.7-.7 1.4z"/>
<path d="M43.4 251l1.4-.7-.7 1.4z"/>
<path d="M38.8 253.8l3.5 2.5-3.5 2.1z"/>
<path d="M44.8 261.2l1.4-.7-.7 1.4z"/>
<path d="M43.4 259.8l1.4-.7-.7 1.4z"/>
<path d="M38.8 262.6l3.5 2.5-3.5 2.1z"/>
<path d="M44.8 270l1.4-.7-.7 1.4z"/>
<path d="M43.4 268.6l1.4-.7-.7 1.4z"/>
<path d="M38.8 271.4l3.5 2.5-3.5 2.1z"/>
<circle cx="151.7" cy="266.8" r=".53"/>
</g>
<g fill="#c00">
<circle cx="31.8" cy="28.7" r=".88"/>
<circle cx="31.8" cy="44.6" r=".88"/>
<circle cx="31.8" cy="53.4" r=".88"/>
<circle cx="31.8" cy="62.2" r=".88"/>
<circle cx="31.8" cy="71" r=".88"/>
<circle cx="31.8" cy="79.9" r=".88"/>
<circle cx="31.8" cy="88.7" r=".88"/>
<circle cx="31.8" cy="97.5" r=".88"/>
<circle cx="31.8" cy="106.3" r=".88"/>
<circle cx="31.8" cy="115.1" r=".88"/>
<circle cx="31.8" cy="124" r=".88"/>
<circle cx="31.8" cy="132.8" r=".88"/>
<circle cx="31.8" cy="141.6" r=".88"/>
<circle cx="31.8" cy="150.4" r=".88"/>
<circle cx="31.8" cy="159.2" r=".88"/>
<circle cx="31.8" cy="168.1" r=".88"/>
<circle cx="31.8" cy="176.9" r=".88"/>
<circle cx="31.8" cy="185.7" r=".88"/>
<circle cx="31.8" cy="194.5" r=".88"/>
<circle cx="31.8" cy="203.3" r=".88"/>
<circle cx="31.8" cy="212.2" r=".88"/>
<circle cx="31.8" cy="221" r=".88"/>
<circle cx="31.8" cy="229.8" r=".88"/>
<circle cx="31.8" cy="238.6" r=".88"/>
<circle cx="31.8" cy="247.4" r=".88"/>
<circle cx="31.8" cy="256.3" r=".88"/>
<circle cx="31.8" cy="265.1" r=".88"/>
</g>
<text font-size="4.6" fill="#00f" x="270.8" y="265.3">LEDs</text>
<g font-size="4.2">
<text x="99.5" y="89">GND</text>
<text x="120.6" y="89">GND</text>
<text x="141.8" y="89">GND</text>
<text x="163" y="89">GND</text>
<text x="184.1" y="89">GND</text>
<text x="205.3" y="89">GND</text>
<text x="226.5" y="89">GND</text>
<text x="247.6" y="89">GND</text>
<text x="268.8" y="89">GND</text>
<text x="290" y="89">GND</text>
<text x="311.1" y="89">GND</text>
<text x="332.3" y="89">GND</text>
<text x="353.5" y="89">GND</text>
<text x="374.6" y="89">GND</text>
<text x="99.5" y="200.2">GND</text>
<text x="120.6" y="200.2">GND</text>
<text x="141.8" y="200.2">GND</text>
<text x="163" y="200.2">GND</text>
<text x="184.1" y="200.2">GND</text>
<text x="205.3" y="200.2">GND</text>
<text x="226.5" y="200.2">GND</text>
<text x="247.6" y="200.2">GND</text>
<text x="268.8" y="200.2">GND</text>
<text x="290" y="200.2">GND</text>
<text x="311.1" y="200.2">GND</text>
<text x="332.3" y="200.2">GND</text>
<text x="353.5" y="200.2">GND</text>
<text x="374.6" y="200.2">GND</text>
</g>
<g font-size="4.2" fill="#00f">
<text x="392.5" y="265.5">2.0</text>
<text x="310.9" y="275.1">eebugs.com</text>
<text x="304" y="282.9">2023-10-26</text>
</g>
<g font-size="3.9" fill="#00f">
<text x="9.8" y="30">LED_V5</text>
<text x="112.5" y="44.7" transform="rotate(-90 112.5 44.7)">PLD_1</text>
<text x="133.6" y="44.7" transform="rotate(-90 133.6 44.7)">PLD_2</text>
<text x="154.8" y="44.7" transform="rotate(-90 154.8 44.7)">PLD_3</text>
<text x="176" y="44.7" transform="rotate(-90 176 44.7)">PLD_4</text>
<text x="197.1" y="44.7" transform="rotate(-90 197.1 44.7)">PLD_5</text>
<text x="218.3" y="44.7" transform="rotate(-90 218.3 44.7)">PLD_6</text>
<text x="239.5" y="44.7" transform="rotate(-90 239.5 44.7)">PLD_7</text>
<text x="260.6" y="44.7" transform="rotate(-90 260.6 44.7)">PLD_8</text>
<text x="281.7" y="44.8" transform="rotate(-90 281.7 44.8)">PLD_9</text>
<text x="302.9" y="44.9" transform="rotate(-90 302.9 44.9)">PLD_10</text>
<text x="324.1" y="44.7" transform="rotate(-90 324.1 44.7)">PLD_11</text>
<text x="345.2" y="44.9" transform="rotate(-90 345.2 44.9)">PLD_12</text>
<text x="366.4" y="44.8" transform="rotate(-90 366.4 44.8)">PLD_13</text>
<text x="387.6" y="44.9" transform="rotate(-90 387.6 44.9)">PLD_14</text>
<text x="112.4" y="156" transform="rotate(-90 112.4 156)">PLD_15</text>
<text x="175.9" y="156" transform="rotate(-90 175.9 156)">PLD_18</text>
<text x="239.4" y="156" transform="rotate(-90 239.4 156)">PLD_21</text>
<text x="281.7" y="156" transform="rotate(-90 281.7 156)">PLD_23</text>
<text x="324.1" y="156" transform="rotate(-90 324.1 156)">PLD_25</text>
<text x="387.6" y="156" transform="rotate(-90 387.6 156)">PLD_28</text>
<text x="133.6" y="156.1" transform="rotate(-90 133.6 156.1)">PLD_16</text>
<text x="154.7" y="156.1" transform="rotate(-90 154.7 156.1)">PLD_17</text>
<text x="197.1" y="156.1" transform="rotate(-90 197.1 156.1)">PLD_19</text>
<text x="218.2" y="156.1" transform="rotate(-90 218.2 156.1)">PLD_20</text>
<text x="260.6" y="156.1" transform="rotate(-90 260.6 156.1)">PLD_22</text>
<text x="302.9" y="156.1" transform="rotate(-90 302.9 156.1)">PLD_24</text>
<text x="345.2" y="156.1" transform="rotate(-90 345.2 156.1)">PLD_26</text>
<text x="366.4" y="156.1" transform="rotate(-90 366.4 156.1)">PLD_27</text>
<text x="125" y="269.8">USB_V5</text>
<text x="124.4" y="273.4">LED_V5</text>
</g>
<g font-size="3.9" fill="#800">
<text x="250.5" y="260.8">TITLE:</text>
<text x="379.1" y="265.5">REV:</text>
<text x="287.4" y="275">Company:</text>
<text x="378.7" y="275.7">Sheet: 4/4</text>
<text x="287.4" y="282.7">Date:</text>
<text x="336.4" y="282.8">Drawn By: cdhooper</text>
</g>
<g font-size="3.2" fill="#800">
<text x="41.6" y="6.7">1</text>
<text x="110.8" y="6.7">2</text>
<text x="179.9" y="6.7">3</text>
<text x="249.1" y="6.7">4</text>
<text x="318.2" y="6.7">5</text>
<text x="4.1" y="41.8">A</text>
<text x="405.9" y="41.8">A</text>
<text x="4.1" y="110.9">B</text>
<text x="405.9" y="110.9">B</text>
<text x="4.1" y="180.1">C</text>
<text x="405.9" y="180.1">C</text>
<text x="4.1" y="249.2">D</text>
<text x="405.9" y="249.2">D</text>
<text x="41.6" y="287.5">1</text>
<text x="110.8" y="287.5">2</text>
<text x="179.9" y="287.5">3</text>
<text x="249.1" y="287.5">4</text>
<text x="318.2" y="287.5">5</text>
</g>
<g font-size="3.2" fill="#000080">
<text x="47.4" y="35.2">P1</text>
<text x="57" y="33.4">R51</text>
<text x="64.5" y="33.4">2.2k</text>
<text x="42.7" y="38.7">LED11</text>
<text x="42.6" y="47.5">LED12</text>
<text x="47.4" y="44">P2</text>
<text x="57" y="42.2">R52</text>
<text x="64.5" y="42.2">2.2k</text>
<text x="47.4" y="52.9">P3</text>
<text x="57" y="51">R53</text>
<text x="64.5" y="51">2.2k</text>
<text x="42.6" y="56.3">LED13</text>
<text x="57" y="59.9">R54</text>
<text x="64.5" y="59.9">2.2k</text>
<text x="42.6" y="65.1">LED14</text>
<text x="47.4" y="61.7">P4</text>
<text x="113.2" y="64.7">10K</text>
<text x="113.2" y="61.7">R21</text>
<text x="134.4" y="64.7">10K</text>
<text x="134.4" y="61.7">R22</text>
<text x="155.6" y="64.7">10K</text>
<text x="155.6" y="61.7">R23</text>
<text x="176.7" y="64.7">10K</text>
<text x="176.7" y="61.7">R24</text>
<text x="197.9" y="64.7">10K</text>
<text x="197.9" y="61.7">R25</text>
<text x="219.1" y="64.7">10K</text>
<text x="219.1" y="61.7">R26</text>
<text x="240.2" y="64.7">10K</text>
<text x="240.2" y="61.7">R27</text>
<text x="261.4" y="64.7">10K</text>
<text x="261.4" y="61.7">R28</text>
<text x="282.6" y="64.7">10K</text>
<text x="282.6" y="61.7">R29</text>
<text x="303.7" y="64.7">10K</text>
<text x="303.7" y="61.7">R30</text>
<text x="324.9" y="64.7">10K</text>
<text x="324.9" y="61.7">R31</text>
<text x="346.1" y="64.7">10K</text>
<text x="346.1" y="61.7">R32</text>
<text x="367.2" y="64.7">10K</text>
<text x="367.2" y="61.7">R33</text>
<text x="388.4" y="64.7">10K</text>
<text x="388.4" y="61.7">R34</text>
<text x="47.4" y="70.5">P5</text>
<text x="57" y="68.7">R55</text>
<text x="64.5" y="68.7">2.2k</text>
<text x="42.6" y="74">LED15</text>
<text x="57" y="77.5">R56</text>
<text x="64.5" y="77.5">2.2k</text>
<text x="112.4" y="72.2">2N7002</text>
<text x="115.1" y="75.7">Q21</text>
<text x="133.6" y="72.2">2N7002</text>
<text x="136.2" y="75.7">Q22</text>
<text x="154.7" y="72.2">2N7002</text>
<text x="157.4" y="75.7">Q23</text>
<text x="175.9" y="72.2">2N7002</text>
<text x="178.6" y="75.7">Q24</text>
<text x="197.1" y="72.2">2N7002</text>
<text x="199.7" y="75.7">Q25</text>
<text x="218.2" y="72.2">2N7002</text>
<text x="222.7" y="75.7">Q26</text>
<text x="239.4" y="72.2">2N7002</text>
<text x="243.8" y="75.7">Q27</text>
<text x="260.6" y="72.2">2N7002</text>
<text x="265" y="75.7">Q28</text>
<text x="281.7" y="72.2">2N7002</text>
<text x="286.2" y="75.7">Q29</text>
<text x="302.9" y="72.2">2N7002</text>
<text x="307.3" y="75.7">Q30</text>
<text x="324.1" y="72.2">2N7002</text>
<text x="328.5" y="75.7">Q31</text>
<text x="345.2" y="72.2">2N7002</text>
<text x="349.7" y="75.7">Q32</text>
<text x="366.4" y="72.2">2N7002</text>
<text x="370.8" y="75.7">Q33</text>
<text x="387.6" y="72.2">2N7002</text>
<text x="392" y="75.7">Q34</text>
<text x="42.6" y="82.8">LED16</text>
<text x="47.4" y="79.3">P6</text>
<text x="47.4" y="88.1">P7</text>
<text x="57" y="86.3">R57</text>
<text x="64.5" y="86.3">2.2k</text>
<text x="42.6" y="91.6">LED17</text>
<text x="57" y="95.1">R58</text>
<text x="64.5" y="95.1">2.2k</text>
<text x="42.6" y="100.4">LED18</text>
<text x="47.4" y="97">P8</text>
<text x="47.4" y="105.8">P9</text>
<text x="57" y="103.9">R59</text>
<text x="64.5" y="103.9">2.2k</text>
<text x="42.6" y="109.2">LED19</text>
<text x="57" y="112.8">R60</text>
<text x="64.5" y="112.8">2.2k</text>
<text x="42.6" y="118.1">LED20</text>
<text x="46.5" y="114.5">P10</text>
<text x="46.6" y="123.4">P11</text>
<text x="57" y="121.6">R61</text>
<text x="64.5" y="121.6">2.2k</text>
<text x="42.6" y="126.9">LED21</text>
<text x="57" y="130.4">R62</text>
<text x="64.5" y="130.4">2.2k</text>
<text x="42.6" y="135.7">LED22</text>
<text x="46.6" y="132.2">P12</text>
<text x="46.6" y="141">P13</text>
<text x="57" y="139.2">R63</text>
<text x="64.5" y="139.2">2.2k</text>
<text x="42.6" y="144.5">LED23</text>
<text x="46.6" y="149.8">P14</text>
<text x="57" y="148">R64</text>
<text x="64.5" y="148">2.2k</text>
<text x="42.6" y="153.3">LED24</text>
<text x="46.6" y="158.6">P15</text>
<text x="57" y="156.9">R65</text>
<text x="64.5" y="156.9">2.2k</text>
<text x="42.6" y="162.2">LED25</text>
<text x="46.6" y="167.4">P16</text>
<text x="57" y="165.7">R66</text>
<text x="64.5" y="165.7">2.2k</text>
<text x="42.6" y="171">LED26</text>
<text x="113.2" y="172.8">R35</text>
<text x="134.4" y="172.8">R36</text>
<text x="155.6" y="172.8">R37</text>
<text x="176.7" y="172.8">R38</text>
<text x="197.9" y="172.8">R39</text>
<text x="219.1" y="172.8">R40</text>
<text x="240.2" y="172.8">R41</text>
<text x="261.4" y="172.8">R42</text>
<text x="282.6" y="172.8">R43</text>
<text x="303.7" y="172.8">R44</text>
<text x="324.9" y="172.8">R45</text>
<text x="346.1" y="172.8">R46</text>
<text x="367.2" y="172.8">R47</text>
<text x="388.4" y="172.8">R48</text>
<text x="42.6" y="179.8">LED27</text>
<text x="46.6" y="176.3">P17</text>
<text x="57" y="174.5">R67</text>
<text x="64.5" y="174.5">2.2k</text>
<text x="113.2" y="175.9">10K</text>
<text x="134.4" y="175.9">10K</text>
<text x="155.6" y="175.9">10K</text>
<text x="176.7" y="175.9">10K</text>
<text x="197.9" y="175.9">10K</text>
<text x="219.1" y="175.9">10K</text>
<text x="240.2" y="175.9">10K</text>
<text x="261.4" y="175.9">10K</text>
<text x="282.6" y="175.9">10K</text>
<text x="303.7" y="175.9">10K</text>
<text x="324.9" y="175.9">10K</text>
<text x="346.1" y="175.9">10K</text>
<text x="367.2" y="175.9">10K</text>
<text x="388.4" y="175.9">10K</text>
<text x="46.6" y="185.1">P18</text>
<text x="57" y="183.3">R68</text>
<text x="64.5" y="183.3">2.2k</text>
<text x="112.4" y="183.3">2N7002</text>
<text x="133.6" y="183.3">2N7002</text>
<text x="154.7" y="183.3">2N7002</text>
<text x="175.9" y="183.3">2N7002</text>
<text x="197.1" y="183.3">2N7002</text>
<text x="218.2" y="183.3">2N7002</text>
<text x="239.4" y="183.3">2N7002</text>
<text x="260.6" y="183.3">2N7002</text>
<text x="281.7" y="183.3">2N7002</text>
<text x="302.9" y="183.3">2N7002</text>
<text x="324.1" y="183.3">2N7002</text>
<text x="345.2" y="183.3">2N7002</text>
<text x="366.4" y="183.3">2N7002</text>
<text x="387.6" y="183.3">2N7002</text>
<text x="42.6" y="188.6">LED28</text>
<text x="116.8" y="186.8">Q35</text>
<text x="138" y="186.8">Q36</text>
<text x="159.2" y="186.8">Q37</text>
<text x="180.3" y="186.8">Q38</text>
<text x="201.5" y="186.8">Q39</text>
<text x="222.7" y="186.8">Q40</text>
<text x="243.8" y="186.8">Q41</text>
<text x="265" y="186.8">Q42</text>
<text x="286.2" y="186.8">Q43</text>
<text x="307.3" y="186.8">Q44</text>
<text x="328.5" y="186.8">Q45</text>
<text x="349.7" y="186.8">Q46</text>
<text x="370.8" y="186.8">Q47</text>
<text x="392" y="186.8">Q48</text>
<text x="42.6" y="197.4">LED29</text>
<text x="46.6" y="193.9">P19</text>
<text x="57" y="192.1">R69</text>
<text x="64.5" y="192.1">2.2k</text>
<text x="46.5" y="202.7">P20</text>
<text x="57" y="201">R70</text>
<text x="64.5" y="201">2.2k</text>
<text x="42.6" y="206.3">LED30</text>
<text x="57" y="209.8">R71</text>
<text x="64.5" y="209.8">2.2k</text>
<text x="42.6" y="215.1">LED31</text>
<text x="46.5" y="211.5">P21</text>
<text x="46.5" y="220.4">P22</text>
<text x="57" y="218.6">R72</text>
<text x="64.5" y="218.6">2.2k</text>
<text x="42.6" y="223.9">LED32</text>
<text x="57" y="227.4">R73</text>
<text x="64.5" y="227.4">2.2k</text>
<text x="42.6" y="232.7">LED33</text>
<text x="46.5" y="229.2">P23</text>
<text x="46.5" y="238">P24</text>
<text x="57" y="236.2">R74</text>
<text x="64.5" y="236.2">2.2k</text>
<text x="42.6" y="241.5">LED34</text>
<text x="57" y="245.1">R75</text>
<text x="64.5" y="245.1">2.2k</text>
<text x="42.6" y="250.4">LED35</text>
<text x="46.5" y="246.8">P25</text>
<text x="46.5" y="255.6">P26</text>
<text x="57" y="253.9">R76</text>
<text x="64.5" y="253.9">2.2k</text>
<text x="42.6" y="259.2">LED36</text>
<text x="57" y="262.7">R77</text>
<text x="64.5" y="262.7">2.2k</text>
<text x="149.2" y="264">LEDsOn</text>
<text x="149.2" y="260.9">H7</text>
<text x="42.6" y="268">LED37</text>
<text x="46.5" y="264.5">P27</text>
<text x="46.5" y="273.3">P28</text>
<text x="57" y="271.5">R78</text>
<text x="64.5" y="271.5">2.2k</text>
<text x="42.6" y="276.8">LED38</text>
</g>
<g font-size="3.2" fill="#00f">
<text x="147.7" y="268.3">1</text>
<text x="147.7" y="271.8">2</text>
<text x="151.2" y="270">1</text>
<text x="151.2" y="273.5">2</text>
</g>
</svg>
